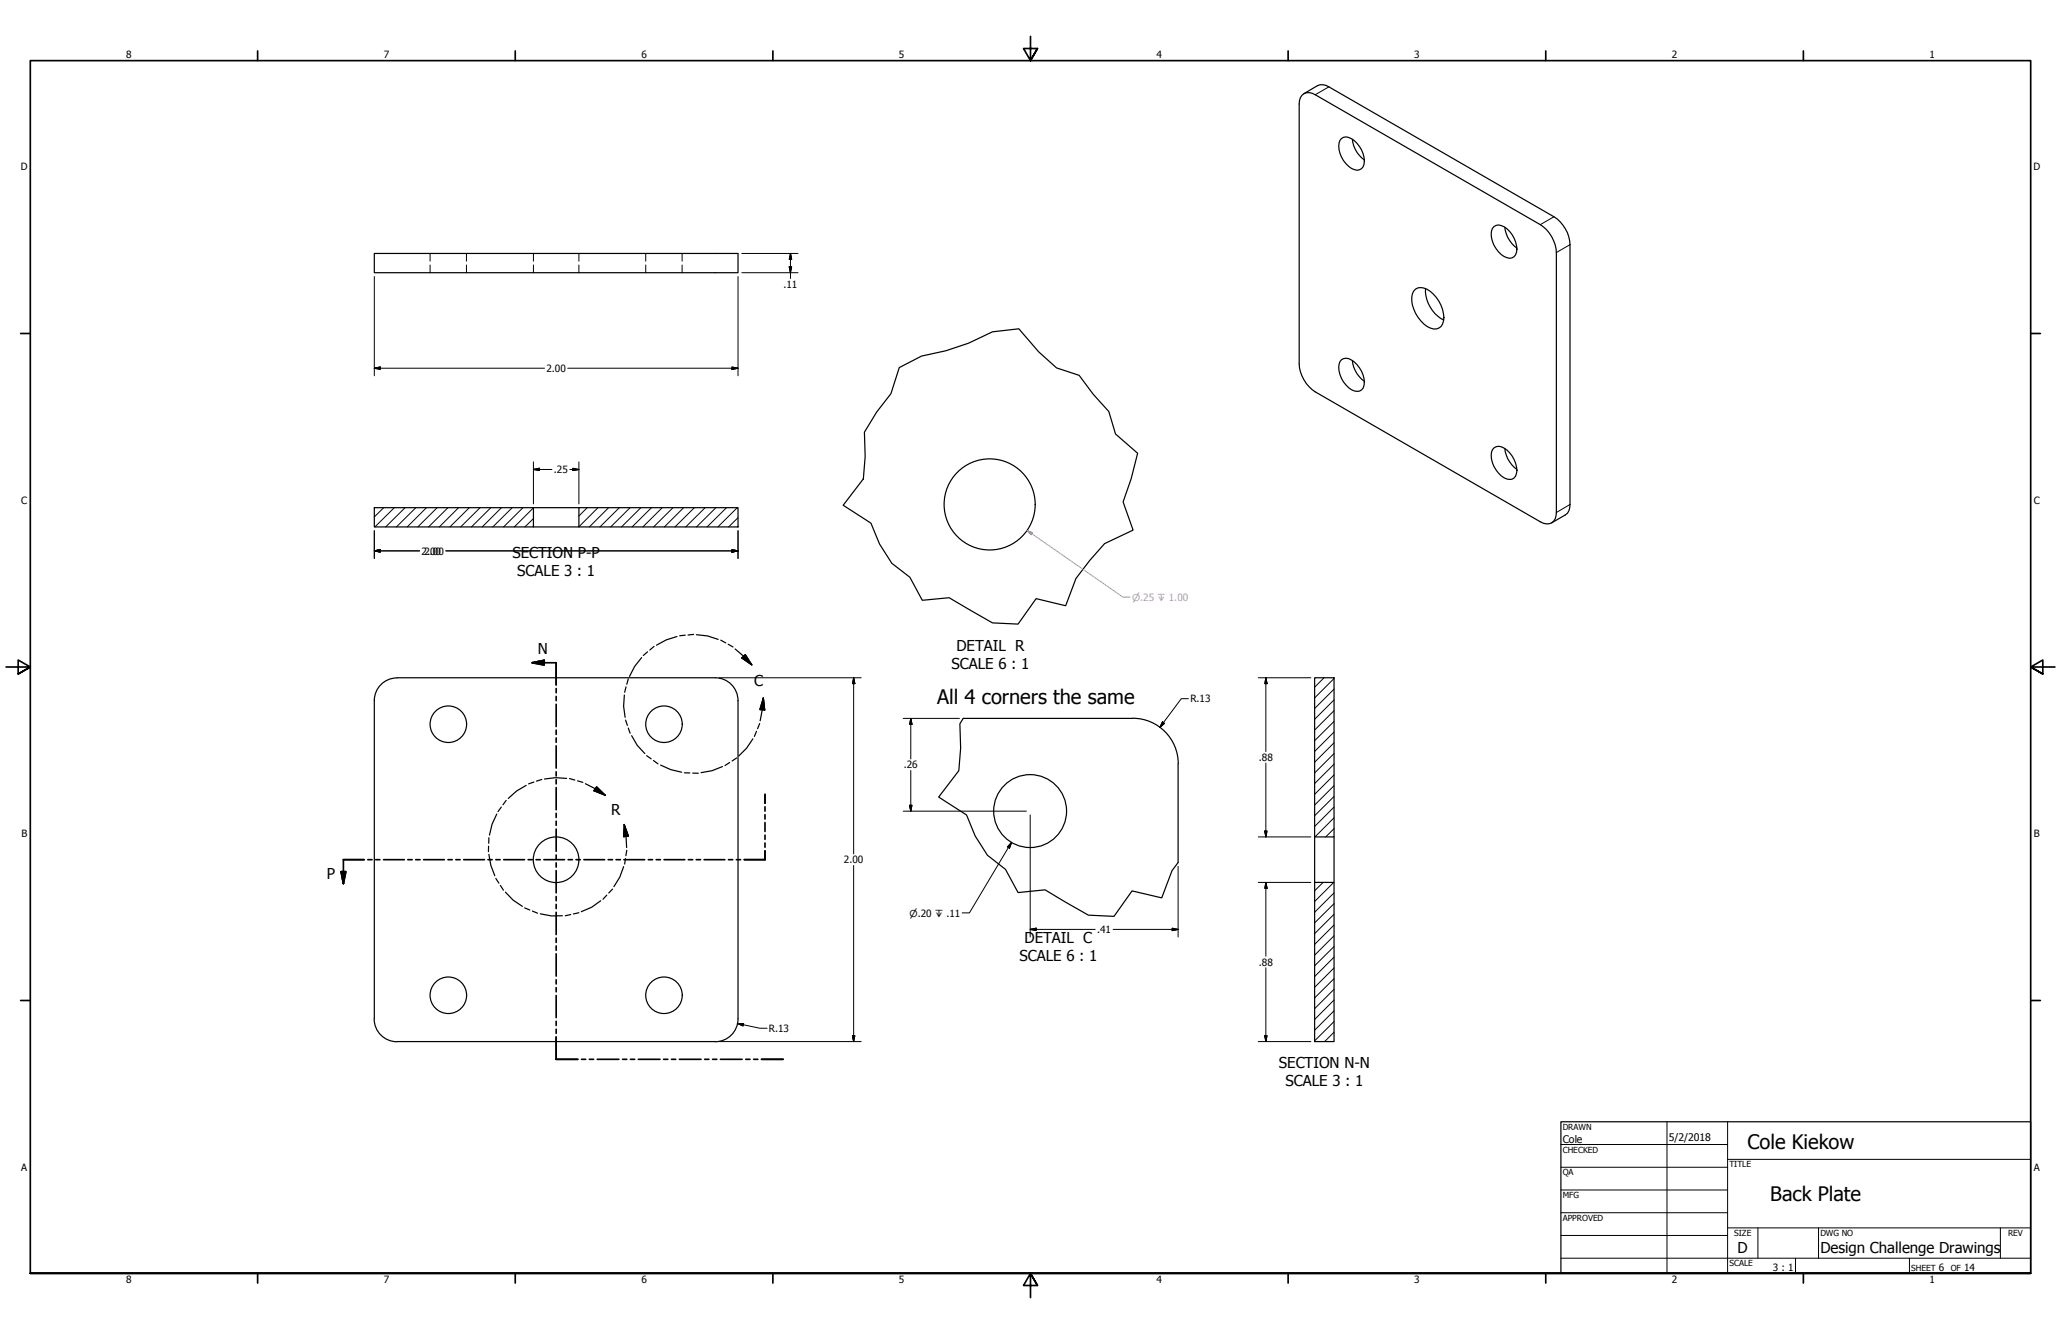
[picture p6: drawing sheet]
<svg xmlns="http://www.w3.org/2000/svg" width="864mm" height="559mm" viewBox="0 0 864 559" stroke-linecap="round" stroke-linejoin="round" font-family="sans-serif">
<!-- layer: Hatch (ANSI) -->
<g fill="none" stroke="#000" stroke-width=".42">
<path d="M160.8 212.7l-4 3.8M165.2 212.7l-8.1 8M169.7 212.7l-8.1 8M174.2 212.7l-8.1 8M178.7 212.7l-8.1 8M183.2 212.7l-8.1 8M187.7 212.7l-8.1 8M192.2 212.7l-8.1 8M196.7 212.7l-8.2 8M201.2 212.7l-8.2 8M205.7 212.7l-8.2 8M210.1 212.7l-8 8"/>
<path d="M214.6 212.7l-8.1 8M219.1 212.7l-8.1 8M223.5 217.2l-3.5 3.5M223.5 212.7l-8 8M246.1 212.7l-3.5 3.5M250.6 212.7l-8 8M255 212.7l-8 8M259.5 212.7l-8.1 8M264 212.7l-8.1 8M268.5 212.7l-8.1 8M273 212.7l-8.1 8M277.5 212.7l-8.1 8"/>
<path d="M282 212.7l-8.1 8M286.4 212.7l-8 8M291 212.7l-8.2 8M295.5 212.7l-8.2 8M300 212.7l-8.2 8M304.4 212.7l-8.1 8M308.9 212.7l-8.1 8M309.2 216.9l-3.9 3.8M554.8 283.9l-3.9 3.9M559 297.7l-8.1 8.1M559 293.2l-8.1 8.1M559 288.7l-8.1 8.1"/>
<path d="M559 284.2l-8.1 8.2M559 315.7l-8.1 8.1M559 311.1l-8.1 8.2M559 306.6l-8.1 8.2M559 302.2l-8.1 8.1M559 338.1l-8.1 8.1M559 333.6l-8.1 8.1M559 329.1l-8.1 8.1M559 324.6l-8.1 8.1M559 320.1l-8.1 8.1M559 347.1l-3.5 3.5M559 342.6l-8 8"/>
<path d="M554.4 369.6l-3.5 3.5M558.9 369.6l-8 8M559 378.5l-8.1 8.1M559 374l-8.1 8.1M559 396.5l-8.1 8.1M559 392l-8.1 8.1M559 387.5l-8.1 8.1M559 383l-8.1 8.1M559 418.9l-8.1 8.1M559 414.4l-8.1 8.1M559 410l-8.1 8M559 405.4l-8.1 8.2"/>
<path d="M559 400.9l-8.1 8.2M559 432.4l-3.9 3.9M559 427.9l-8.1 8.1M559 423.4l-8.1 8.1"/>
</g>
<!-- layer: Visible (ANSI) -->
<g fill="none" stroke="#000" stroke-width=".51">
<path d="M545.5 39.9a4.1 4.1 0 0 1 5.6-.2l94.3 54.4a14.8 14.8 0 0 1 6.7 11.7v108.9a4.1 4.1 0 0 1-1.9 4.3 4.1 4.1 0 0 1-4.8-.4l-94.3-54.5a15.1 15.1 0 0 1-6.7-11.6v-108.9l.5-2.7zM546.4 39.2l5.7-3.3a4.9 4.9 0 0 1 4.7 .5l94.3 54.4a14.8 14.8 0 0 1 6.8 11.7v108.8a4.7 4.7 0 0 1-2 4.4l-5.7 3.3M562.1 58a5 5 0 0 1 6.5 2.1 10.1 10.1 0 0 1 2.6 9.8 3.3 3.3 0 0 1-4.9 .6 10.8 10.8 0 0 1-4.8-11.7zM566.7 58.4a12 12 0 0 0 5 8.6M626 94.9a5.1 5.1 0 0 1 6.6 2.1 11.1 11.1 0 0 1 2.8 8.7 3.1 3.1 0 0 1-5.2 1.7 10.7 10.7 0 0 1-4.9-11.7zM630.6 95.2a12 12 0 0 0 5 8.7M156.8 106.2h152.4v8h-152.4zM593.2 121.1a6 6 0 0 1 7.4 2.1 12.7 12.7 0 0 1 3.9 12.6 4.1 4.1 0 0 1-6.6 .9 14.2 14.2 0 0 1-6.1-13.6zM597.3 120.9a14.2 14.2 0 0 0 7.7 13.1M562.1 150.7a4 4 0 0 1 5.4 .9 10.4 10.4 0 0 1 3.7 11 3.8 3.8 0 0 1-6.1-.2 10.4 10.4 0 0 1-3.6-10.9zM566.7 151a12 12 0 0 0 5 8.7M626 187.6a3.4 3.4 0 0 1 4.2 .1 11.3 11.3 0 0 1 5.2 10.6 3.1 3.1 0 0 1-5.2 1.9 10.7 10.7 0 0 1-4.9-11.8z"/>
<path d="M630.6 187.9a12 12 0 0 0 5 8.7M156.8 212.7h66.7v8h-66.7zM223.5 212.7h19.1M242.6 212.7h66.6v8h-66.6zM223.5 220.7h19.1M166.3 284a9.5 9.5 0 0 0-9.5 9.4v133.4a9.6 9.6 0 0 0 9.5 9.6M166.4 283.9h133.3a9.6 9.6 0 0 1 9.5 9.6v133.3a9.6 9.6 0 0 1-9.5 9.6M550.9 283.9h8.1v66.7h-8.1zM403.6 300.9h71M474.6 300.9a19.1 19.1 0 0 1 19.1 19M493.6 320v41.3M550.9 350.6v19"/>
<path d="M559 350.6v19M550.9 369.6h8.1v66.7h-8.1zM166.4 436.3h133.3"/>
<circle cx="414.7" cy="211.3" r="19.1"/>
<circle cx="187.9" cy="303.4" r="7.7"/>
<circle cx="278.2" cy="303.4" r="7.7"/>
<circle cx="431.6" cy="339.8" r="15.3"/>
<circle cx="233" cy="360.1" r="9.6"/>
<circle cx="187.9" cy="416.9" r="7.7"/>
<circle cx="278.2" cy="416.9" r="7.7"/>
</g>
<!-- layer: Hidden (ANSI) -->
<path d="M180.2 106.2v3.2M180.2 111v3.2M195.5 106.2v3.2M195.5 111v3.2M223.5 106.2v3.2M223.5 111v3.2M242.6 106.2v3.2M242.6 111v3.2M270.6 106.2v3.2M270.6 111v3.2M285.8 106.2v3.2M285.8 111v3.2" fill="none" stroke="#000" stroke-width=".42"/>
<!-- layer: Visible Narrow (ANSI) -->
<path d="M556.8 36.4l-5.7 3.3M651.1 90.8l-5.7 3.3M657.9 102.5l-5.8 3.3M657.9 211.3l-5.8 3.4" fill="none" stroke="#000" stroke-width=".42"/>
<!-- layer: Break Line (ANSI) -->
<path d="M376.8 154l9.3-4.8 10.2-2.3 9.5-3.1 10.1-4.8 11-1.3 8.3 9.7 7.5 6.7 9.5 3.1 5.9 8 6.5 7.2 2.8 9.4 9.3 8.1-2.7 10.7-3.4 9.6 4.2 11.9-11.9 5.6-6.3 7.1-5.8 7.5-4.3 11.4-12.4-2.9-7.5 10.6-10.7-.5-18.2-10.5-11.2 1.1-5.2-9.7-7.6-5.8-5.1-8.1-3.7-8.8-11.6-7.5 8.5-11 .7-9.4-.3-10.2 5.1-8.4 6-7.7zM403.6 300.9l-1.4 2.3 .3 10.2-.7 9.4-8.5 11.1 11.7 7.5 3.6 8.8 5.2 8.1 7.5 5.9 5.3 9.7 11.3-1.2 18.2 10.6 10.7 .6 7.5-10.7 12.5 2.9 4.3-11.4 2.5-3.4" fill="none" stroke="#000" stroke-width=".51"/>
<!-- layer: Detail Boundary (ANSI) -->
<g fill="none" stroke="#000" stroke-width=".51">
<path d="M268.9 275.5l-3 3.6-2.1 4.2M271.3 273l-1.7 1.6M274.1 270.8l-1.8 1.5M283.7 266.6l-4.5 1.4-4.1 2.3M287.1 266.1l-2.3 .2M290.6 265.7l-2.3 .3M291.8 265.9l4.7 .5 4.4 1.4M302 268.2l2.1 1.1M305.1 269.9l2 1.1M308 271.8l3.6 3.1 3.4 3.6M310.8 275.6l1.5-1.4 2.7 4.3zM261.6 291.1l-.3 4.7 .6 4.7"/>
<path d="M262.3 287.7l-.6 2.3M263.3 284.4l-.7 2.2M319.8 292.4l.6 5-2-.2zM319.8 292.4l-.4 4.9-.9 4.6M262.1 301.6l.8 2.2M263.3 305l.7 2.1M264.7 308.2l2.3 4 3.2 3.5M271 316.5l1.9 1.4M273.8 318.6l1.9 1.4M305.8 319.4l-2 1.3M308.7 317.5l-1.9 1.3M315.5 309.5l-2.6 3.9-3.3 3.3"/>
<path d="M317 306.3l-.9 2.2M318.3 303.1l-.9 2.1M210.1 338.1l-1.4 1.9M212.1 335.3l-1.3 1.8M220.5 329l-4 2.3-3.5 3.2M223.7 327.6l-2.2 .8M227 326.5l-2.2 .7M237.4 326.1l-4.6-.3-4.6 .5M238.6 326.1l2.3 .7M242 327.1l2.2 .6M245.3 328.3l4.1 2.1 4.2 2.7M250 329.6l3.6 3.5-4.7-1.9z"/>
<path d="M276.8 320.5l4.3 1.9 4.5 1.1M286.8 323.7l2.3 .1M290.3 323.8l2.3 .1M302.7 321.1l-4.3 1.7-4.6 .9M204.7 354.5v2.2M204.9 357.9l.8 4.6 1.6 4.3M204.9 350.9l-.1 2.4M208.2 341l-2 4.2-1.1 4.6M261.6 345.4l1.7 4.8-2 .3zM261.6 345.4l.7 4.9 .3 4.7M262.1 359.7l-.4 2.2M262.6 356.2l-.3 2.3"/>
<path d="M207.8 368l1.2 2M209.7 370.9l1.2 2M211.8 373.7l3.2 3.4 3.9 2.6M251.7 377.3l-3.8 2.7-4.3 1.9M254.3 375l-1.6 1.7M256.7 372.4l-1.6 1.7M261.3 363l-1.6 4.4-2.5 4M219.8 380.3l2.2 .9M223.1 381.6l2.1 .9M226.4 382.8l4.6 .9 4.6-.1M239.1 383.1l-2.2 .5M242.6 382.3l-2.3 .5"/>
</g>
<path d="M310.8 275.6l4.2 2.9zM310.8 275.6l1.5-1.4 2.7 4.3zM319.8 292.4l.6 5zM319.8 292.4l.6 5-2-.2zM248.9 331.2l4.7 1.9zM250 329.6l3.6 3.5-4.7-1.9zM261.6 345.4l1.7 4.8zM261.6 345.4l1.7 4.8-2 .3z" fill="#000" stroke="#000" stroke-width=".51"/>
<!-- layer: Section Line (ANSI) -->
<g fill="none" stroke="#000" stroke-width=".7">
<path d="M223 277.6l5-1v2zM223 277.6h10v9.3M233 288.4v1.8M233 291.7v1.8M233 295v9.4M233 305.8v1.9M233 309.1v1.9M233 312.4v9.4M233 323.3v1.8M233 326.6v1.8M233 329.9v9.3M320.5 332.7v3.8"/>
<path d="M320.5 337.9v1.9M233 340.7v1.8M233 344v1.8M233 347.3v9.3M233 358.1v1.8M320.5 356.4v3.7h-8.7M320.5 341.2v1.9M320.5 344.6v3.7M320.5 349.8v1.8M320.5 353.1v1.8M142.9 365.1h2l-1 5zM152.6 360.1h-8.7v10"/>
<path d="M154.1 360.1h1.8M157.4 360.1h1.8M160.7 360.1h8.7M170.9 360.1h1.8M174.2 360.1h1.8M177.5 360.1h8.7M187.7 360.1h1.8M191 360.1h1.8M194.3 360.1h8.7M204.5 360.1h1.7M207.8 360.1h1.7M211.1 360.1h8.7"/>
<path d="M221.3 360.1h1.8M224.6 360.1h1.8M227.9 360.1h8.6M233 361.4v1.8M233 364.7v9.3M233 375.5v1.8M233 378.8v1.8M238.1 360.1h1.7M241.4 360.1h1.7M244.7 360.1h8.7M254.8 360.1h1.9M258.1 360.1h1.9"/>
<path d="M261.4 360.1h8.7M271.7 360.1h1.7M275 360.1h1.7M278.3 360.1h8.7M288.4 360.1h1.9M291.7 360.1h1.9M295 360.1h8.7M305.2 360.1h1.8M308.5 360.1h1.8M233 382.1v9.4M233 392.9v1.9M233 396.2v1.9"/>
<path d="M233 399.5v9.4M233 410.4v1.8M233 413.7v1.8M233 417v9.3M233 427.8v1.8M233 431.1v1.8M233 434.4v9.3h9.1M243.6 443.7h1.8M247 443.7h1.7M250.3 443.7h9M260.9 443.7h1.7M264.2 443.7h1.7"/>
<path d="M267.5 443.7h9M278.1 443.7h1.7M281.4 443.7h1.7M284.7 443.7h9.1M295.3 443.7h1.8M298.6 443.7h1.8M301.9 443.7h9.1M312.5 443.7h1.8M315.8 443.7h1.8M319.1 443.7h9.1"/>
</g>
<path d="M223 277.6l5-1zM223 277.6l5-1v2zM142.9 365.1l1 5zM142.9 365.1h2l-1 5z" fill="#000" stroke="#000" stroke-width=".7"/>
<!-- layer: Border (ANSI) -->
<g fill="none" stroke="#000" stroke-width=".7">
<path d="M431.8 15.2v10.2l-2.9-5.1h5.8l-2.9 5.1 2.9-5.1M107.9 21.3v4.1M215.9 21.3v4.1M323.8 21.3v4.1M539.8 21.3v4.1M647.7 21.3v4.1M755.6 21.3v4.1M8.6 139.7h4.1M850.9 139.7h4.1M2.5 279.4h10.2l-5.1-2.9v5.8l5.1-2.9-5.1 2.9M861.1 279.4h-10.2l5.1-2.9v5.8l-5.1-2.9 5.1 2.9M8.6 419.1h4.1"/>
<path d="M850.9 419.1h4.1M12.7 533.4v-508h838.2v508h-838.2h838.2M107.9 533.4v4.1M215.9 533.4v4.1M323.8 533.4v4.1M434.7 538.5l-2.9-5.1 2.9 5.1h-5.8l2.9-5.1v10.2M539.8 533.4v4.1M647.7 533.4v4.1M755.6 533.4v4.1"/>
</g>
<!-- layer: Title (ANSI) -->
<g fill="none" stroke="#000" stroke-width=".42">
<path d="M654 479.4h69.9M698.5 469.9v63.5M723.9 469.9v63.5M654 488.9h69.9M654 498.5h69.9M723.9 485.6h127M654 508h69.9M654 517.5h69.9M723.9 514.3h127M736.6 514.3v12.7M762 514.3v12.7M838.2 514.3v12.7"/>
<path d="M654 527h196.9M752.3 527v6.4M800.1 527v6.4"/>
</g>
<path d="M654 469.9h196.9v63.5h-196.9z" fill="none" stroke="#000" stroke-width=".51"/>
<!-- layer: Dimension (ANSI) -->
<g fill="none" stroke="#000" stroke-width=".42">
<path d="M156.8 115.8v41.6M309.2 115.8v41.6M310.8 106.2h23.6M310.8 114.2h23.6M330.7 111.8h1l-.5 2.4zM331.2 106.2l.5 2.4h-1zM331.2 106.2v10.4M156.8 154.2l2.5-.5v1zM156.8 154.2h71.4M237.9 154.2h71.3M306.7 153.7l2.5 .5-2.5 .5zM223.5 196.7l2.5-.5v.9z"/>
<path d="M223.5 196.7h7.8M223.5 193.5v17.6M238.8 196.7h3.8M240 196.2l2.6 .5-2.6 .4zM242.6 193.5v17.6M156.8 230.8l2.5-.5v1zM156.8 222.3v11.6M156.8 230.8h19M186.8 230.8h122.4M306.7 230.3l2.5 .5-2.5 .5zM309.2 222.3v11.6M301.3 283.9h59.6"/>
<path d="M357.7 283.9l.5 2.5h-1zM357.7 283.9v73.8M498 292.7h-3l-9 12M527.2 283.9h22.1M530.4 283.9l.5 2.5h-.9zM530.4 283.9v30.9M378.5 300.9h23.5M381.6 300.9l.5 2.5h-1zM381.6 300.9v17M487.1 302.4l.8 .6-1.9 1.7zM530.4 319.7v30.9M378.5 339.8h51.6"/>
<path d="M381.1 337.3h1l-.5 2.5zM381.6 322.8v17M431.7 341.4v51.1M527.2 350.6h22.1M530 348.1h.9l-.5 2.5zM357.7 362.5v73.8M493.6 362.9v29.6M527.2 369.6h22.1M530.4 369.6l.5 2.5h-.9zM530.4 369.6v31M431.7 389.3l2.4-.5v1zM431.7 389.3h27.2"/>
<path d="M466.4 389.3h27.2M491.2 388.8l2.4 .5-2.4 .5zM530.4 405.4v30.9M301.3 436.3h59.6M309 428.8h2.6l-.3 1zM309 428.8l9.4 1.9h3M357.2 433.8h1l-.5 2.5zM527.2 436.3h22.1M530 433.8h.9l-.5 2.5z"/>
</g>
<g fill="#000" stroke="#000" stroke-width=".42">
<path d="M330.7 111.8l.5 2.4zM330.7 111.8h1l-.5 2.4zM331.2 106.2l.5 2.4zM331.2 106.2l.5 2.4h-1zM156.8 154.2l2.5-.5zM156.8 154.2l2.5-.5v1zM306.7 154.7l2.5-.5zM306.7 153.7l2.5 .5-2.5 .5zM223.5 196.7l2.5-.5zM223.5 196.7l2.5-.5v.9zM240 197.1l2.6-.4zM240 196.2l2.6 .5-2.6 .4z"/>
<path d="M156.8 230.8l2.5-.5zM156.8 230.8l2.5-.5v1zM306.7 231.3l2.5-.5zM306.7 230.3l2.5 .5-2.5 .5zM357.7 283.9l.5 2.5zM357.7 283.9l.5 2.5h-1zM530.4 283.9l.5 2.5zM530.4 283.9l.5 2.5h-.9zM381.6 300.9l.5 2.5zM381.6 300.9l.5 2.5h-1zM487.1 302.4l-1.1 2.3zM487.1 302.4l.8 .6-1.9 1.7z"/>
<path d="M381.1 337.3l.5 2.5zM381.1 337.3h1l-.5 2.5zM530 348.1l.4 2.5zM530 348.1h.9l-.5 2.5zM530.4 369.6l.5 2.5zM530.4 369.6l.5 2.5h-.9zM431.7 389.3l2.4-.5zM431.7 389.3l2.4-.5v1zM491.2 389.8l2.4-.5zM491.2 388.8l2.4 .5-2.4 .5zM309 428.8h2.6zM309 428.8h2.6l-.3 1z"/>
<path d="M357.2 433.8l.5 2.5zM357.2 433.8h1l-.5 2.5zM530 433.8l.4 2.5zM530 433.8h.9l-.5 2.5z"/>
</g>
<!-- layer: Symbol (ANSI) -->
<path d="M423.9 352.9l-.9 2.4-.9-.5zM423.9 352.9l-17.7 29.5h-3" fill="none" stroke="#000" stroke-width=".42"/>
<path d="M423.9 352.9l-.9 2.4zM423.9 352.9l-.9 2.4-.9-.5z" fill="#000" stroke="#000" stroke-width=".42"/>
<path d="M430.3 222.2l2.3 1-.5 .8zM430.3 222.2l40.2 27.9h3" fill="none" stroke="#f0f" stroke-width=".42"/>
<g fill="#f0f" stroke="#f0f" stroke-width=".42">
<path d="M430.3 222.2l2.3 1z"/>
<path d="M430.3 222.2l2.3 1-.5 .8z"/>
</g>
<g font-size="8.4">
<text x="392.7" y="294.8">All 4 corners the same</text>
<text x="732.3" y="481.5">Cole Kiekow</text>
<text x="741.7" y="503.1">Back Plate</text>
</g>
<g font-size="6.3">
<text x="214.7" y="233.6">SECTION P-P</text>
<text x="216.7" y="241.1">SCALE 3 : 1</text>
<text x="225.3" y="274.1">N</text>
<text x="400.7" y="272.5">DETAIL R</text>
<text x="398.7" y="280">SCALE 6 : 1</text>
<text x="316" y="287.5">C</text>
<text x="256" y="341.3">R</text>
<text x="137" y="368.2">P</text>
<text x="429.3" y="395">DETAIL C</text>
<text x="427.2" y="402.6">SCALE 6 : 1</text>
<text x="535.9" y="447.5">SECTION N-N</text>
<text x="538.6" y="455">SCALE 3 : 1</text>
<text x="728.1" y="524.9">D</text>
<text x="762.8" y="525">Design Challenge Drawings</text>
</g>
<g font-size="4.4">
<text x="654.8" y="478.6">Cole</text>
<text x="699.3" y="478">5/2/2018</text>
</g>
<g font-size="4.2">
<text x="52.8" y="24.4">8</text>
<text x="160.8" y="24.4">7</text>
<text x="268.7" y="24.4">6</text>
<text x="376.7" y="24.4">5</text>
<text x="484.6" y="24.4">4</text>
<text x="592.6" y="24.4">3</text>
<text x="700.5" y="24.4">2</text>
<text x="808.5" y="24.4">1</text>
<text x="8.8" y="71.4">D</text>
<text x="852" y="71.4">D</text>
<text x="328.3" y="120.5">.11</text>
<text x="229" y="155.8">2.00</text>
<text x="232.1" y="198.2">.25</text>
<text x="8.9" y="211.1">C</text>
<text x="852.2" y="211.1">C</text>
<text x="176.7" y="232.3">22..0000</text>
<text x="498.8" y="294.2">R.13</text>
<text x="378.7" y="321.9">.26</text>
<text x="527.5" y="318.8">.88</text>
<text x="9" y="350.8">B</text>
<text x="852.2" y="350.8">B</text>
<text x="353.6" y="361.6">2.00</text>
<text x="459.7" y="390.8">.41</text>
<text x="527.5" y="404.5">.88</text>
<text x="322.2" y="432.2">R.13</text>
<text x="8.9" y="490.5">A</text>
<text x="852.2" y="490.5">A</text>
<text x="742.9" y="532.6">3 : 1</text>
<text x="812.4" y="532.6">6</text>
<text x="823" y="532.6">14</text>
<text x="52.8" y="537.5">8</text>
<text x="160.8" y="537.5">7</text>
<text x="268.7" y="537.5">6</text>
<text x="376.7" y="537.5">5</text>
<text x="484.6" y="537.5">4</text>
<text x="592.6" y="537.5">3</text>
<text x="700.5" y="537.5">2</text>
<text x="808.5" y="537.5">1</text>
</g>
<text font-size="4" fill="#f0f" x="474.3" y="251.7">⌀.25 ↧ 1.00</text>
<text font-size="4" x="381.1" y="383.9">⌀.20 ↧ .11</text>
<g font-size="3.5">
<text x="654.8" y="473.2">DRAWN</text>
<text x="654.8" y="482.8">CHECKED</text>
<text x="724.7" y="488.9">TITLE</text>
<text x="654.8" y="492.3">QA</text>
<text x="654.8" y="501.8">MFG</text>
<text x="654.8" y="511.4">APPROVED</text>
<text x="726.7" y="517.7">SIZE</text>
<text x="762.8" y="517.7">DWG NO</text>
<text x="841.4" y="517.7">REV</text>
<text x="724.7" y="530.4">SCALE</text>
<text x="800.9" y="532.6">SHEET</text>
<text x="817.4" y="532.6">OF</text>
</g>
</svg>
